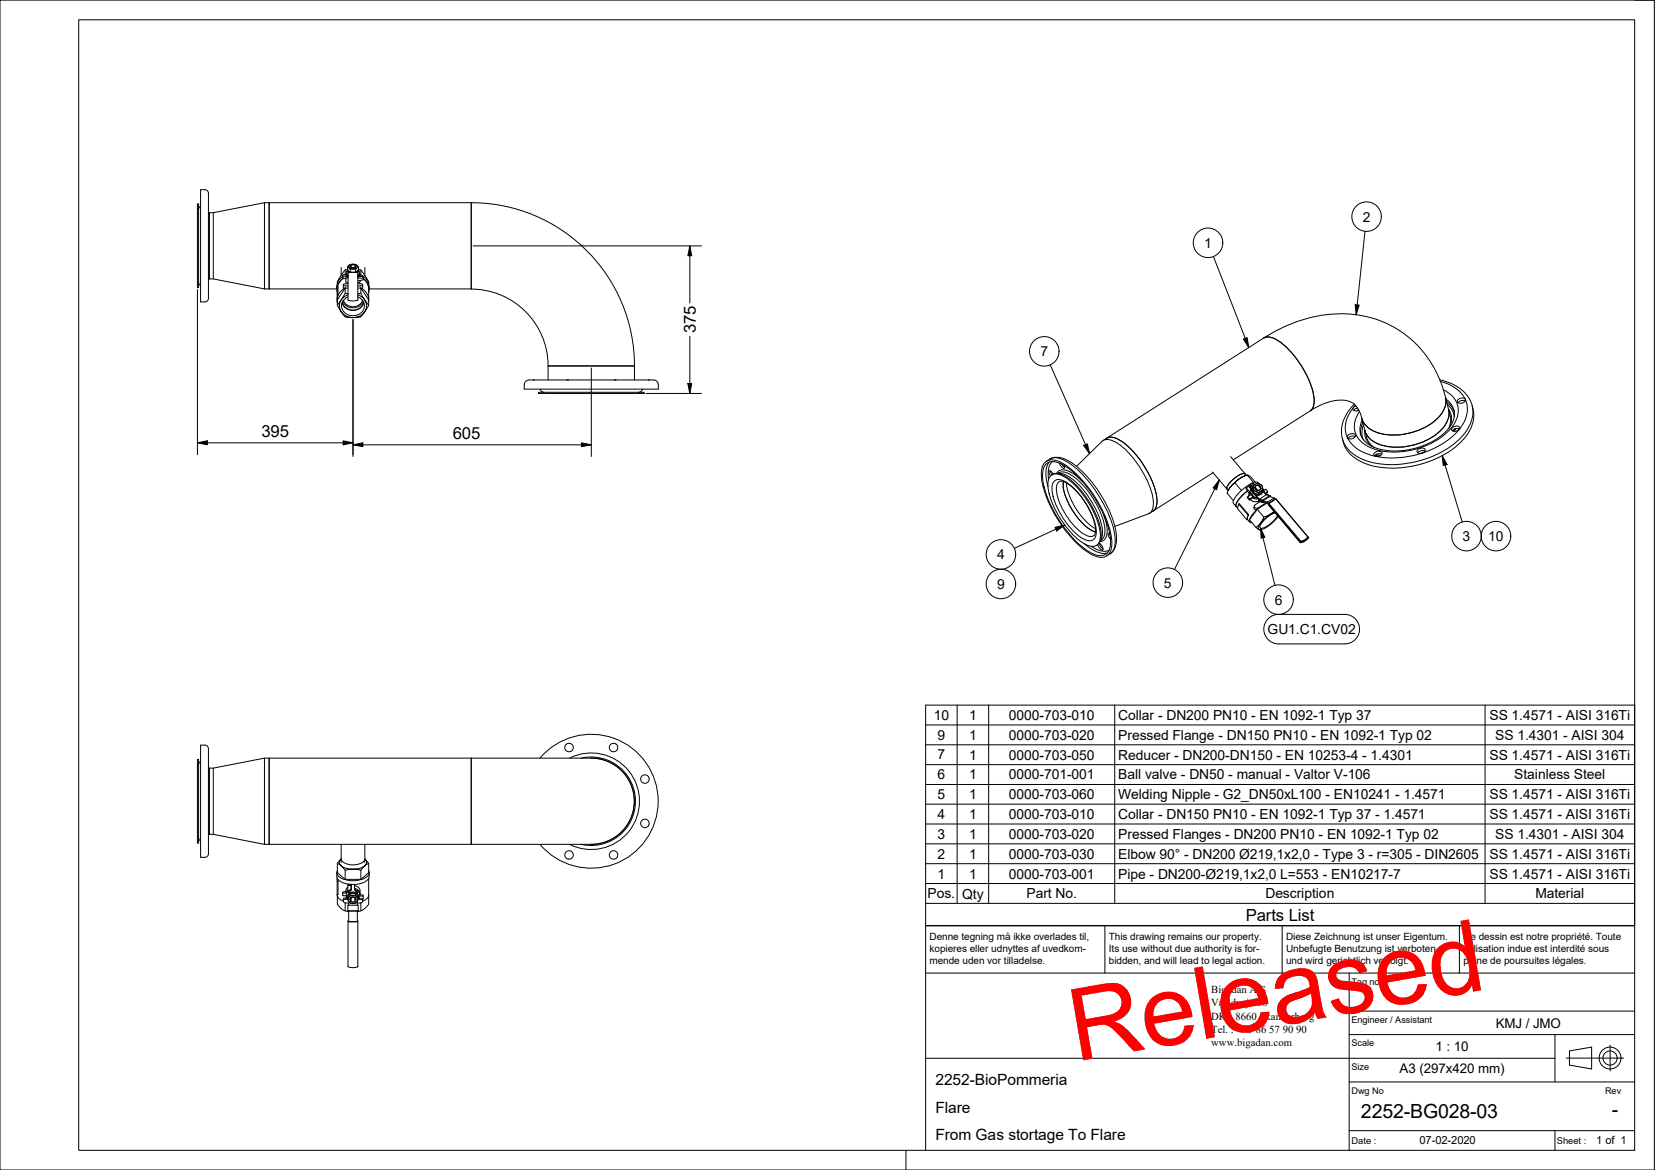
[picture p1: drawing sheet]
<svg xmlns="http://www.w3.org/2000/svg" width="420mm" height="297mm" viewBox="0 0 420 297" stroke-linecap="round" stroke-linejoin="round" font-family="sans-serif">
<!-- layer: Visible -->
<g fill="none" stroke="#000" stroke-width=".25">
<path d="M50.1 51.8h.3v21.2h-.3zM50.9 52.4l-.5 .7M52 48.2a.91 .91 0 0 1 .9 .9v26.7M52 48.2h-1.1v28.5h1.1M52.9 54h1.2M53.1 54v16.8M54.1 54v16.8M67.1 51.5h1.2v21.8h-1.2M67.1 51.5v21.8M67.1 51.5l-13 2.5M119.6 51.5a41.5 41.5 0 0 1 41.5 41.4M119.6 51.5h-51.3v21.8h17.2"/>
<path d="M119.6 51.5v21.8M50.4 71.7l.5 .7M52.9 75.7a.91 .91 0 0 1-.9 1M52.9 70.8h.2M53.1 70.8h1l13 2.5M85.6 75.7v1.8M85.6 76.8h.1M85.6 74.7h.2M85.8 74.7l-.2 1M85.8 74.7v-1.9h-.2v2.9M86.6 76.1a2.66 2.66 0 0 0 0 3l-.6-.9a.96 .96 0 0 1 .3-1.5zM86.6 67.9v2"/>
<path d="M86.9 76.9a2.92 2.92 0 0 0 2.7 1.9 2.92 2.92 0 0 0 2.8-1.9M86.9 76.7a2.84 2.84 0 0 0 2.7 2 2.84 2.84 0 0 0 2.7-2M87 76.5a2.91 2.91 0 0 0 2.6 1.6 2.91 2.91 0 0 0 2.6-1.6M87.1 70.6a3.4 3.4 0 0 0-1.5 3.6M87.2 72.3v.9l.5-.1a3.4 3.4 0 0 0-2.1 3.3M87.2 76.2a2.59 2.59 0 0 0 2.4 1.7 2.59 2.59 0 0 0 2.4-1.7M87.2 70.6a3.4 3.4 0 0 0-1.5 2.2M87.6 68.5l.1 1.3 .2-.2M87.6 73.1l-2 3M87.6 73.1h.7M87.6 73.1v1.4M87.8 70.8v.8l.5 .3"/>
<path d="M87.8 70.1v.7l-.8-.2v-.5a3.5 3.5 0 0 0-1.5 3.3M87.8 70.1l.5 .5M88 69.5l-.2 .3h-.8v.3h.8M88.2 68.5a1.61 1.61 0 0 0-1.3 1l-1.3 2v.5M88.2 68.5l.2 .7M88.2 67.8a1.78 1.78 0 0 1 2.8 0M88.2 67.8l.7 .6M88.2 68.5l.7 .6M88.2 68.8l-.2 .1v.9M88.2 67.8v.7M88.2 68.5h.1M88.3 69.9l-.3-.1v.4l.3 .1"/>
<path d="M88.3 70v.1M88.3 76.1l1 .3 1.5-.3M88.3 72l-.9 .1a.23 .23 0 0 0-.2 .2 .23 .23 0 0 0 .2 .2l.9 .1M88.3 75.4a2.44 2.44 0 0 0-1.5 2.8 2.44 2.44 0 0 0 2.5 1.9 2.57 2.57 0 0 0 2.6-.9 2.57 2.57 0 0 0 .2-2.8l-1.3-1M88.3 74.6l-.7-.1-1 1.6 .6-.6 1.1-.6M88.3 68.6v.2l.5 .3M88.3 69.5v1M88.5 67.5a1.6 1.6 0 0 1 2.3 .2 1.48 1.48 0 0 1-2.4 0zM88.5 69.2l-.2 .1v6.8M88.5 69.2h2.2M88.9 68.4l.7-.1 .7 .1M88.9 69.1h.3"/>
<path d="M88.9 68.4v.7M89.1 68v-.7h.3h.7v.7M89.1 67.8h1M89.1 67.5l-.2 .2 .2 .3M89.1 67.4a.32 .32 0 0 0-.3 .3 .32 .32 0 0 0 .3 .3M89.1 68h1M90.1 67.5l.2 .2-.2 .3M90.1 67.4a.32 .32 0 0 1 .3 .3 .32 .32 0 0 1-.3 .3M90.3 69.1h-.3M90.3 68.4v.7M90.7 69.2l.1 6.9M90.8 74.6l.8-.1 2 3-1.4 2.2a1.5 1.5 0 0 1-1.9 .9h-1.4a2.09 2.09 0 0 1-2.3-1.5 3.6 3.6 0 0 0 3.6 1.5 3.6 3.6 0 0 0 2.8-2.6 2.99 2.99 0 0 0-2.2-3.1"/>
<path d="M90.8 72h.7a.3 .3 0 0 1 .4 .1 .3 .3 0 0 1 0 .4l-1.1 .1M90.8 69.5v1M90.8 73.1h.8M90.9 69.9l.3-.1v.4l-.3 .1M90.9 70l-.1 .1M91 68.5a1.27 1.27 0 0 1 1.2 .9l1.3 1.9 .1 .7M91 68.6l-.2 .6M91 68.4l-.1 .4-.5 .3M91 67.8l-.7 .6M91 68.5l-.7 .6M91 68.8l.2 .1v.9M91 67.8v.7"/>
<path d="M91.2 69.5l.2 .7h.8v.4h-1.4M91.3 69.6a3.7 3.7 0 0 1 2.4 3.8M91.4 71.2v.4l-.6 .3M91.4 69.9v.3M91.6 74.5v-1.4l2 3v1.4M91.6 68.5v1.3M92.1 72.3v.9l-.6-.1a3.4 3.4 0 0 1 2.1 3.3M92.2 70.7a3.3 3.3 0 0 1 1.4 3.5M92.2 70.8a3.1 3.1 0 0 1 1.4 2.6v2.7M92.2 70.6v.5l-1.4 .2M92.6 67.9v2M93.7 73.3h25.9"/>
<path d="M119.6 73.4a19.5 19.5 0 0 1 19.5 19.5M133.3 97l1-.5h31.6a1.21 1.21 0 0 1 1.2 1.2v1.1h-34v-1.1zM135.4 96.5h.2M136.7 99.6h26.8v.3h-26.8zM137.1 98.8a1.08 1.08 0 0 0 1.1 .8M139.1 92.9h22M139.1 92.9v3.6M143.8 96.5h.5M156 96.5h.4M161.1 92.9v3.6M163.1 98.8a1.08 1.08 0 0 1-1 .8M164.6 96.5h.2"/>
<path d="M365.5 96.4a10.1 10.1 0 0 1 8.3 6.7 9 9 0 0 1-3.3 9.5 25.3 25.3 0 0 1-23.7 5.2 8.6 8.6 0 0 1-3.9-14.2l.9-1M265.2 117.5a3.2 3.2 0 0 1 4.2-.1 28.5 28.5 0 0 1 10.4 12 17 17 0 0 1 2.3 9.9 2.76 2.76 0 0 1-4.2 1.8 25.4 25.4 0 0 1-10.2-10.6 21.1 21.1 0 0 1-3.3-11l.3-1.2zM265.6 117.1l.9-.5a4.4 4.4 0 0 1 4.9 .5 29.5 29.5 0 0 1 12 18.8 4.6 4.6 0 0 1-1.6 4.7l-.8 .5M265.7 117.7a3.9 3.9 0 0 1 4.4 .4 29.9 29.9 0 0 1 11.8 18.4 4.3 4.3 0 0 1-1.3 4.3 4.4 4.4 0 0 1-4.3-.8 30.2 30.2 0 0 1-11.5-18l-.1-.5a4.5 4.5 0 0 1 1-3.8zM266.7 119.6l.4 .9M268.9 117.6l.6 1a.42 .42 0 0 0 .8 .2l-.1-.6M269.6 117.8l.7 .8M273.3 118.4l6.4-6.3a2.59 2.59 0 0 1 3.3 0 22.2 22.2 0 0 1 8.5 10.4l1.1 3.2a4.8 4.8 0 0 1-.7 4.5l-8.9 3.4M281 111.2l39.8-25.4a3.9 3.9 0 0 1 3.9 .8 23.5 23.5 0 0 1 8.9 14.8 3.3 3.3 0 0 1-.9 2.9l-19.6 12.4M281 111.2a3.9 3.9 0 0 1 3.8 .9 23.7 23.7 0 0 1 8.9 14.7 3 3 0 0 1-1 2.9M281 111.2l-1 .6M307.8 119.8l3.7 4.4"/>
<path d="M312.4 115.9l3.7 4.4M342.1 110.6l.6-.4a.85 .85 0 0 1 1.4 .5 1.19 1.19 0 0 1-2.1 .2zM344 110.9a1.49 1.49 0 0 0-1.8 .4M344.2 103a.71 .71 0 0 0-.7 .9 .71 .71 0 0 0 1.1 .4l.4-.1M344.6 103.6l-.5 .1-.4 .5M344.8 104l-.3 .3M345.7 106.2l.8 3M346.5 109.2a4.5 4.5 0 0 0 1.8 4.1M346.5 109.2l.4 1.7M348.9 115h.1a1.08 1.08 0 0 1 1.9 .2 1.26 1.26 0 0 1-2.2 .2zM349.2 115.5l.8 .4M350.8 115.3l-.5-.1a1.42 1.42 0 0 0-1.3 .6"/>
<path d="M360 114.2l.6-.4a.75 .75 0 0 1 .8 0 .75 .75 0 0 1 .4 .7 1.27 1.27 0 0 1-2.1 .2zM361.8 114.5h-1.1l-.7 .5M367 100.9a6.7 6.7 0 0 1-3.3 6.4 15.9 15.9 0 0 1-15.2 2 5.2 5.2 0 0 1-2.8-3.1M367 100.9a27.1 27.1 0 0 0-32.1-20.7 39.4 39.4 0 0 0-14.1 5.6 3.9 3.9 0 0 1 3.9 .8 23.5 23.5 0 0 1 8.9 14.8 3.3 3.3 0 0 1-.9 2.9 12.7 12.7 0 0 1 9.2-2.6 5.3 5.3 0 0 1 3.8 4.5M367 100.9l.7 3.1M367.7 104a6.3 6.3 0 0 1-2.8 6 16.3 16.3 0 0 1-15.2 2.6 5.1 5.1 0 0 1-3.2-3.4M367.7 103.9a4.4 4.4 0 0 1 .4 4.5M367.7 104l.5 1.6M368.7 108.6l.5-.3a.82 .82 0 0 1 .9-.2 .82 .82 0 0 1 .5 .8 1.2 1.2 0 0 1-2.1 .1zM369.1 104.2a6.4 6.4 0 0 1-2.8 6.1 18.7 18.7 0 0 1-17.9 3.1l-1.1-.6a4.6 4.6 0 0 1-1.9-2.7M369.6 108.8l-.4 .7M370.2 101.4l.9-.4a.66 .66 0 0 1 .9 .6 .66 .66 0 0 1-.7 .7 .87 .87 0 0 1-1.3-.5z"/>
<path d="M370.3 108.8l-.2 .5M370.5 108.9l-.1 .3M370.5 108.9l-.1-.1a1.72 1.72 0 0 0-1.7 .6M372 101.8l-.1-.1a1.47 1.47 0 0 0-1.7 .6M266.8 120.7a3.1 3.1 0 0 1 3.6 .4 22.7 22.7 0 0 1 9 14.7 2.69 2.69 0 0 1-1.4 2.8 5.7 5.7 0 0 1-4.7-2 23 23 0 0 1-7.2-13.1 3.6 3.6 0 0 1 .7-2.8zM267 120.6a2.96 2.96 0 0 1 3.6 .4 22.3 22.3 0 0 1 9 14.5 2.85 2.85 0 0 1-1.2 3M267.4 120.3l-.2-.3a.51 .51 0 0 0-.4-.4 .51 .51 0 0 0-.5 .1l.4 1.1M268.7 120l-.1 .2M268.9 122.2a2.56 2.56 0 0 1 2.6 .9 17.9 17.9 0 0 1 6.6 11.5l-.1 .8-.3 .6M270 122.3a13.7 13.7 0 0 0 3.5 9l2.7 2.8 1.9 .9M270.7 122.6a17 17 0 0 0 7.4 11.6M279.1 137.9l.7 .8a.64 .64 0 0 1 0 1l-.6-.4-.5-1.1"/>
<path d="M279.1 137.9l.3 .9 .6 .6M279.6 137.1l-.2 .1M281.8 135.8v-.1a.24 .24 0 0 0-.3-.3 .24 .24 0 0 0-.2 .3l.6 1.2M292.7 129.7l-.9 .6M308 120l-15.3 9.7M311.5 124.2l.3 .3M311.7 124.6l.6-.9-.8 1.5 1.6 1.9M313.5 122.6l1.7 1.9M314.5 128l2.4 2.8-.4 1.1-2.3-2.8zM314.5 128l.1-.1 2.4 2.8M316.1 120.4a1.11 1.11 0 0 0-1.5 .2 6.2 6.2 0 0 0-3.2 3.4l.2 .3M316.4 120.7a.99 .99 0 0 0-1.7-.2 6.7 6.7 0 0 0-3.3 3.5l.1 .2"/>
<path d="M316.4 123.9l-.1 .2 .8 1.2M316.7 131.9h-.2M316.7 131.9l.5 .6M316.7 124.6a6.8 6.8 0 0 0-3 3.8l.4 .4M316.7 124.7a6.1 6.1 0 0 0-2.9 3.8l.4 .4M316.7 126.1v.3l.5 .5 .6-.3 .1-.3M317 130.7l-.3 1.2M317 130.7l-.1 .1M317.1 125.2l-.1 .7M317.2 124.8l.2 .9-.7 .4 .5 .6 .7-.4M317.2 124.8l-.1 .5M317.2 126.7v.2"/>
<path d="M317.4 126.8a1.89 1.89 0 0 0 2.1 .4M317.5 124.1l-.5-.6-.6 .4 .8 .9M317.5 124.1h.1M317.6 124.2l.2 .5M317.6 123.4l-.2-.1-.2 .4M317.6 124l-.1 .1M317.6 123.7l-.3 .1M317.6 123.3v.9l.2 .2M317.6 123.3l-.4-.3-.1 .5M317.6 123.3l-.1 1.1-.2 .5M317.7 122.8a9.3 9.3 0 0 0-4.6 4.7v.3l.7 .8M317.8 124.4l.2 .8"/>
<path d="M317.9 126.3l.6 .3h1M317.9 124l-.1 .4M317.9 122.7a1.19 1.19 0 0 1 1.8 .2M318 123.8l-.2 .6 .3 .6M318 123.8l.2 1.2M318.1 123.4a1.38 1.38 0 0 1 1.3-.6 1.38 1.38 0 0 1 1.1 1l.1 .6M318.1 123.4l.2 1.2M318.1 125l-.1 .2M318.1 123.4l-.1 .4M318.1 125.1h.1M318.1 124.9v.1M318.2 125l1.2 .5"/>
<path d="M318.2 125.1l.1 .4 .6 .2M318.2 125l-.2 .2M318.3 124.6l1.2 .6M318.3 124.6l-.1 .4M318.3 125.1h-.1M318.4 126.2l-1.1-1.3-.1 .2 1.1 1.4M318.5 128.4l-.2 .4a.53 .53 0 0 0 .3 .6 .53 .53 0 0 0 .7-.2l-1.8 2.1a.98 .98 0 0 0-.1 1.3l.4 .1M318.6 123.7v.1a.8 .8 0 0 0 .8 .8M318.6 123.7a.72 .72 0 0 0 .8 .9M318.6 123a1.12 1.12 0 0 1 1.6 .2 1.12 1.12 0 0 1-.3 1.6 1.13 1.13 0 0 1-1.5-.3 1.13 1.13 0 0 1 .2-1.5zM318.6 123.7h.1M318.6 125.6l1.1 1.3"/>
<path d="M318.6 123l-.7-.4-.7 .4M318.7 122.4l-1-1.1a1.3 1.3 0 0 0-2-.3l-1.7 1-1.7 1.7 .7-.7a8.1 8.1 0 0 1 3.7-2.4l1.6 1.9M318.7 123.7l.6 .7M318.9 133.9l1.1-1.1-.1 .2a1.11 1.11 0 0 0-.3 1.4zM318.9 125.7l.8 1M319.1 126.2h-.7l-.1 .3 1-.1M319.2 129.3l1.6 2M319.3 124.4l.1 .2M319.4 123.2a.81 .81 0 0 1 .7 .9M319.4 123.2l-.6 .1-.2 .4M319.4 123.2h.1M319.4 123.2l-.5 .1-.2 .4"/>
<path d="M319.4 123.2l.6 .7M319.5 123.3l.5 .6M319.5 125.2l-.1 .3M319.7 126.9l-.2 .4 .1 .1 .1-.3M319.7 126.9h.1M319.7 126.9l.1 .3M319.8 127.2l.9 .4M319.8 127.3l-.2 .1M319.9 127.3l-1.2 .8a.54 .54 0 0 0-.1 .8 .54 .54 0 0 0 .8 .1l2-1.4M320 123.9l-.1 .4-.6 .1M320 123.9l.1 .2M320.1 124.1l-.4 .5h-.3"/>
<path d="M320.3 127.5h.1M320.6 124.5a1.34 1.34 0 0 1-1 1.1 1.34 1.34 0 0 1-1.4-.5M320.6 124.7a1.3 1.3 0 0 1-1.7 1M320.6 124.3l.3 .4M320.6 124.1l.3 .3M320.6 124.7l.8 .9M320.6 124.2v.2M320.6 127.1l1.1 .4 .4 .3M320.6 124.4l-1.1 .8M320.6 124.4l-.2 .6-1 .5M320.8 124.9l.1-.2-.1 .3M320.8 124.5l.6-.3 .4 .5-.7 .6"/>
<path d="M320.8 131.3l1.8-.8-1.2 .8-1.4 1.5zM321.5 125.2l.4 .4M321.7 127.7l-2.5 1.6-2 2.6 1.7 2M321.8 124.7v.3l-.6 .4M322 128v.1l8.1 9.6a2.37 2.37 0 0 0 1.9-1.1M322.4 125.8l-.8-.3-1.9 1.2v.2M322.6 126.1l-.3-.3-1.8 1.3 .1 .5 .4-.1M323.4 129.8l-.8 .7 1-.5M323.7 130.2a6.8 6.8 0 0 0-3.9 3.7 1.02 1.02 0 0 0 1.6-.1l1.8-1.4 1.1-1.5M323.8 126.8l-.3-.4-1.1-.3-1.8 1 .2 .3 1.2 .6M323.9 126.7l-1.9 1.3M323.9 126.7l8.2 9.6v.3"/>
<path d="M324.5 131.1a7.8 7.8 0 0 1-4.8 3.4l-.1-.1 .3 .2 .4-.2M332.1 136.6h-.1M50.1 192.8h.3v21.2h-.3zM50.9 193.4l-.5 .7M52 189.2a.91 .91 0 0 1 .9 .9v26.7a.91 .91 0 0 1-.9 .9M52 189.2h-1.1v28.5h1.1M52.9 195h1.2M53.1 195v16.8M54.1 195v16.8M67.1 192.5v21.9M67.1 192.5h1.2v21.9h-1.2M67.1 192.5l-13 2.5"/>
<path d="M68.3 192.5h51.3v21.9h-51.3zM119.6 192.5h30.5a10.9 10.9 0 0 1 10.9 10.9 10.9 10.9 0 0 1-10.9 11h-30.5zM137.1 192.5a17 17 0 0 1 24.7-1.4 17 17 0 0 1 0 24.7 17 17 0 0 1-24.7-1.4M143.8 188.9a1.08 1.08 0 0 0 .3 1.8 1.08 1.08 0 0 0 1.5-1.1 1.08 1.08 0 0 0-1.7-.8l-.1 .1M144.6 192.5a12.3 12.3 0 0 1 17.7 10.9 12.3 12.3 0 0 1-17.7 11M147.5 192.5a11.2 11.2 0 0 1 13.8 10.9 11.2 11.2 0 0 1-13.8 11M156.4 188.9a1.08 1.08 0 0 1-.3 1.8 1.08 1.08 0 0 1-1.5-1.1 1.08 1.08 0 0 1 1.7-.8l.1 .1M164.6 197.2a1.08 1.08 0 0 0-1.8 0 1.08 1.08 0 0 0 .7 1.6 1.08 1.08 0 0 0 1.3-1.2M164.6 197.1l.2 .5M50.4 212.7l.5 .8M52.9 211.8h.2M53.1 211.8h1l13 2.6"/>
<path d="M85.6 219.2v2.4l2 1.7h4l2-1.7v-2.4M86.4 218.3l.2-.2a1.04 1.04 0 0 0 0 1.7l-.3-.3a.42 .42 0 0 1-.5-.3 .42 .42 0 0 1 .2-.5zM86.6 219.8l1.3 .7 2.9 .3a1.03 1.03 0 0 0 1.4-.6l.4-.4-.2 .1a9.2 9.2 0 0 1-4.2 .9l-.6 .1zM86.6 218a2.26 2.26 0 0 0 2.3 1.5l2-.1a1.85 1.85 0 0 0 1.7-1.4M86.6 214.4v3.6M86.6 218.3v.6M92.6 218.3v.6M92.6 218.1l1 1.1-1 .6a1.07 1.07 0 0 0 0-1.7zM92.6 214.4v3.6M144.3 218.1a1.1 1.1 0 0 1-.7-1.7 1.1 1.1 0 0 1 1.9 .1 1.1 1.1 0 0 1-.8 1.6h-.4M156 218.1a1.1 1.1 0 0 0 .6-1.7 1.1 1.1 0 0 0-1.8 .1 1.1 1.1 0 0 0 .7 1.6h.4M164.8 209.2a1.08 1.08 0 0 0-1.3-1.2 1.08 1.08 0 0 0-.7 1.6 1.08 1.08 0 0 0 1.8 .1"/>
<path d="M164.8 209.2l-.2 .5M85.5 221.6v.9a2.94 2.94 0 0 0 3.1 2h.3M85.6 227.1a1.93 1.93 0 0 0 1.6 1.7v-.8l.8 .1M85.6 223.2l.2 .6M85.6 223.2v3.9M85.6 223v.2M85.6 223.8h.2M85.6 227.4v2.1a3.9 3.9 0 0 0 2.7 1.9M85.6 221.1a1.75 1.75 0 0 0 1.6 2.1 6.4 6.4 0 0 0 6.3-1l.2-.6-.1-.5M85.8 223.8v3.3h-.2M87 226.7v-.2l.8-.2v.4M87.6 220.9v2.4"/>
<path d="M87.6 229.2v2.1M87.8 226.7h-.8v.7h.8l.2 .4M88.1 228.3h-.4a.49 .49 0 0 0-.5 .5 .49 .49 0 0 0 .5 .5h.8M88.2 228h.1M88.2 228.3l.1 .2a1.31 1.31 0 0 0 1 .9 1.31 1.31 0 0 0 1.3-.5l.4-.6M88.3 225.2l-.4 .4-.1 .7M88.3 224.8v-.3h.8v.3M88.3 231.4v-1.6h2.6v1.6M88.3 231.3h2.6M88.3 231.4h.2M88.3 227.8a1.06 1.06 0 0 1 1.1-1.2 1.39 1.39 0 0 1 1.6 1.4M88.3 234h2.5"/>
<path d="M88.5 233.7l-.2 .1v11.5M88.5 231.3v2.7h2.2v-2.7M88.5 226.9l-.3 .7v.7M88.5 226.9a1.63 1.63 0 0 1 2.2 0M88.5 228.8v1M88.6 227.8a1.13 1.13 0 0 1 1.6-.4 1.13 1.13 0 0 1 .2 1.7 1.15 1.15 0 0 1-1.5 .1 1.15 1.15 0 0 1-.3-1.4zM88.8 226.2l-.8 .4M88.9 227.3l-.7 1M88.9 226.9l-.7 1M88.9 227.3h1.4M88.9 226.9h1.4M88.9 226.9v.4"/>
<path d="M88.9 228.1l.2 .2M89 228.1l.1 .1M89.1 227.8v1.1M89.1 228l.3-.2 .7 .2M89.1 228.8l.4 .2 .6-.2M89.1 227.9l-.2 .3 .2 .6M89.1 227.8a.62 .62 0 0 0 0 1.1M89.1 228.9l.4 .2 .6-.2M89.1 227.8l.4-.1 .6 .1M89.1 224.5l.1 .1M89.2 225.7l-1.2 .6v1.9l.2 .1M89.2 225.5l-.1-.7h-.8v1.2l-.5 .7"/>
<path d="M89.2 224.9h-.1M89.2 225.8l-.7 .8M90 225.7l1.2 .6v1.9M90 224.9a1.45 1.45 0 0 1 1.4 1.3v.9M90 225.5a1.57 1.57 0 0 1 1.4 2h.8v.7h-1M90 224.5v1.4l.7 .7v.3M90 224.5h-.8v1.4l-.7 .7v.3M90 225.8l.7 .8M90.1 227.8v1.1M90.1 228.2l.2-.1-.2 .2M90.1 227.9l.2 .3-.2 .6M90.1 227.8a.62 .62 0 0 1 0 1.1"/>
<path d="M90.3 227.3l.7 1M90.3 226.9l.7 1M90.3 226.9v.4M90.5 226.2l.7 .4M90.7 233.7l.1 11.6M90.7 226.9l.3 .5v.9M90.7 228.8v1M90.9 231.4h-.2M91.1 228.3h.4a.49 .49 0 0 1 .6 .5 .49 .49 0 0 1-.6 .5h-.8M91.2 228.2l-.2 .1M91.4 227.1l.8 .1v.3M91.6 220.9v2.4"/>
<path d="M91.6 229.2v2.1M93.6 223v4.2a1.85 1.85 0 0 1-1.5 1.6v-.6M93.6 227.4v2.1a3.9 3.9 0 0 1-2.7 1.9M93.7 221.6v.9a2.95 2.95 0 0 1-2.9 2l-.8 .1M88.3 245.3a2.35 2.35 0 0 0 2.5 0"/>
</g>
<!-- layer: Visible Narrow -->
<g fill="none" stroke="#000" stroke-width=".25">
<path d="M365.7 96.8a9.3 9.3 0 0 1 6.2 4.4M366.4 99a5.7 5.7 0 0 1 3.4 7.3 14.4 14.4 0 0 1-9.6 7.5 17.4 17.4 0 0 1-13.4-.7 5.6 5.6 0 0 1-1.7-8.6M266.4 117.3a6.4 6.4 0 0 0-.5 5.7l.2 .6M266.5 116.6a4.1 4.1 0 0 1 4.2 .5 30.2 30.2 0 0 1 11.1 14.3 12.1 12.1 0 0 1 1 8l-.5 .8-.5 .4M267.2 117.2a4.7 4.7 0 0 0-1 4.5M342.1 111.2a9.5 9.5 0 0 0 7 4.6M343.5 103.6a7.2 7.2 0 0 0-1.5 7.3M344.1 102.9l-.4 .4M345.8 106.6a5.6 5.6 0 0 0-.4 3.5M346 107.3a5.3 5.3 0 0 0-.5 3.1M346.2 107.9a5 5 0 0 0-.1 3.7M346.9 110.9a4.7 4.7 0 0 0 1.8 2.6"/>
<path d="M349.5 115.3l1 .3M360.8 115.1a23.9 23.9 0 0 1-11.3 .8M361.5 114.8l-.9 .3M367.1 101.3a5.2 5.2 0 0 1 2 2.9M367.2 102a5.2 5.2 0 0 1 2 2.5M367.4 102.6a4.8 4.8 0 0 1 1.8 3.3M368.2 105.6a4.8 4.8 0 0 1-.4 3.2M369.4 108.9l-.4 .6M370.3 109.2a19.9 19.9 0 0 1-9 5.8M372.1 101.5a7.2 7.2 0 0 1-1.5 7.4M373.8 103.1a9.5 9.5 0 0 1-4 9 25.4 25.4 0 0 1-23.3 4.8 8.4 8.4 0 0 1-5.7-5.6M267.9 121.9a3.8 3.8 0 0 1 3.9 1.3 19.3 19.3 0 0 1 6.5 11.7 1.93 1.93 0 0 1-.8 2.2 1.93 1.93 0 0 1-2.3-.2 18.2 18.2 0 0 1-7.4-9.5l-.3-1a4.6 4.6 0 0 1 .2-4.3z"/>
<path d="M268.3 120.2a2.08 2.08 0 0 1 3-.6 10.4 10.4 0 0 1 3.5 2.6M268.7 120a3.6 3.6 0 0 1 3.8 .9 22.1 22.1 0 0 1 8 13.3 3.1 3.1 0 0 1-.9 2.9M268.8 120.2a8.3 8.3 0 0 1 5.6 3.5 21 21 0 0 1 5.5 11.5l-.4 1.8M268.9 122.2a2.76 2.76 0 0 0-.6 3.1 17.5 17.5 0 0 0 7.3 10.5 2.01 2.01 0 0 0 2.1 .2M275.3 138.1l.5 .3a6.6 6.6 0 0 0 5.3 2M277.1 138.7a4.5 4.5 0 0 0 4.5 1M280.2 130.7l.6 2.1a4.6 4.6 0 0 1-.6 4.3l-.9 .4M317.4 123.3h.1M318.3 122.9l-.7 .4M319.4 129l-.1 .2M319.7 127.1h.1M319.7 126.9l.8 .3"/>
<path d="M319.7 126.7l.8 .3M319.8 127.2l.8 .3M321.5 125.6l.8 .2M322 128l8.1 9.7-8.1-9.6M322.2 127.8l8 9.6 .9-.3 .9-.8M323.5 126.4l-1.8 1.1M323.7 126.6l-1.7 1.1M323.9 126.7l8.1 9.6M330.1 137.7h.1M330.2 137.5l.1 .1zM330.2 137.7v.1M330.3 137.6l-.1 .1"/>
<path d="M332 136.3h.1M332 136.3l.1 .2M332 136.6l-.6 .6-1.2 .5M332 136.6h.1M332.1 136.5l-.9 .8-.9 .3M332.1 136.5l-.1 .1M332.1 136.6h-.1M332.1 136.4v.1"/>
</g>
<!-- layer: Symbol -->
<g fill="none" stroke="#000" stroke-width=".25">
<path d="M346.5 58.7l-2.2 21.2M308.1 65.1l8.9 23.2M344 77.4l1.1 .1-.8 2.4zM266.6 92.6l10 22.6M315.7 86.1l.9-.4 .4 2.6zM275.1 113.1l1-.4 .5 2.5zM366.1 115.6l1.3 2.3-1 .3zM366.1 115.6l5.1 16.9M267.8 133.9l2.5-.6-2 1.5zM270.3 133.3l-12.8 5.9M309.5 121.9l-.6 2.4-.9-.4zM309.5 121.9l-11.3 22.7"/>
<path d="M320 134.1l1.1 2.3-.9 .2zM320 134.1l3.7 14.5M324.6 156a3.7 3.7 0 0 0-3.8 3.7 3.7 3.7 0 0 0 3.8 3.8M324.6 156h16.8a3.7 3.7 0 0 1 3.7 3.7 3.7 3.7 0 0 1-3.7 3.8h-16.8M243 179v50.3M251 179v50.3M283 179v50.3M377 179v50.3M235 184.1h180M235 189.1h180M235 194.1h180M235 199.2h180"/>
<path d="M235 204.2h180M235 209.2h180M235 214.2h180M235 219.3h180M235 224.3h180v-45.3h-180v50.3M235 229.3v5.7h180v-5.7M415 224.3v5h-180"/>
<circle cx="346.9" cy="55" r="3.7"/>
<circle cx="306.7" cy="61.6" r="3.7"/>
<circle cx="265.1" cy="89.2" r="3.7"/>
<circle cx="372.3" cy="136.1" r="3.7"/>
<circle cx="379.8" cy="136.1" r="3.7"/>
<circle cx="254.1" cy="140.8" r="3.7"/>
<circle cx="254.1" cy="148.3" r="3.7"/>
<circle cx="296.5" cy="147.9" r="3.7"/>
<circle cx="324.6" cy="152.2" r="3.7"/>
</g>
<!-- layer: Border -->
<path d="M0 0h420v297h-420zM20 5h395v287h-395zM415 0h5M230 292v5" fill="none" stroke="#000" stroke-width=".25"/>
<!-- layer: Title -->
<g fill="none" stroke="#000" stroke-width=".25">
<path d="M280.5 235v12M325.5 235v12M370.5 235v12M415 235h-180v57M235 247h180M342.5 256.7h72.5M342.5 247v45M235 268.7h159.8M342.5 274.7h72.5M342.5 262.7h72.5M394.8 262.7v12M397.6 268.6h14.6"/>
<path d="M398.4 266.8l5.7-1v5.6l-5.7-1zM408.8 265.3v6.6M342.5 287h72.5M394.8 287v5"/>
<circle cx="408.7" cy="268.6" r="2.77"/>
<circle cx="408.7" cy="268.6" r="1.8"/>
</g>
<!-- layer: Dimension -->
<g fill="none" stroke="#000" stroke-width=".25">
<path d="M50.1 73.5v41.9M120.1 62.4h58M175.1 62.4l.5 2.5h-1zM175.1 62.4v14.5M89.6 81.1v34.8M150.1 93.4v22.5M164 99.9h14.1M174.6 97.4h1l-.5 2.5zM175.1 85.4v14.5M50.1 112.4l2.5-.5v1zM50.1 112.4h39.5M87.1 111.9l2.5 .5-2.5 .5z"/>
<path d="M89.6 112.9l2.5-.5v1zM89.6 112.9h60.5M147.6 112.4l2.5 .5-2.5 .5z"/>
</g>
<g fill="#000">
<path d="M175.1 62.4l.5 2.5h-1z" fill-rule="evenodd"/>
<path d="M174.6 97.4h1l-.5 2.5z" fill-rule="evenodd"/>
<path d="M50.1 112.4l2.5-.5v1z" fill-rule="evenodd"/>
<path d="M87.1 111.9l2.5 .5-2.5 .5z" fill-rule="evenodd"/>
<path d="M89.6 112.9l2.5-.5v1z" fill-rule="evenodd"/>
<path d="M147.6 112.4l2.5 .5-2.5 .5z" fill-rule="evenodd"/>
</g>
<!-- layer: Symbol -->
<g fill="#000">
<path d="M344 77.4l1.1 .1-.8 2.4z" fill-rule="evenodd"/>
<path d="M315.7 86.1l.9-.4 .4 2.6z" fill-rule="evenodd"/>
<path d="M275.1 113.1l1-.4 .5 2.5z" fill-rule="evenodd"/>
<path d="M366.1 115.6l1.3 2.3-1 .3z" fill-rule="evenodd"/>
<path d="M267.8 133.9l2.5-.6-2 1.5z" fill-rule="evenodd"/>
<path d="M309.5 121.9l-.6 2.4-.9-.4z" fill-rule="evenodd"/>
<path d="M320 134.1l1.1 2.3-.9 .2z" fill-rule="evenodd"/>
</g>
<text font-size="25.5" fill="#f00" x="273" y="269.6" transform="rotate(-10 273 269.6)">Released</text>
<g font-size="5">
<text x="345.5" y="283.8">2252-BG028-03</text>
<text x="409.2" y="283.3">-</text>
</g>
<g font-size="4.2">
<text x="176.6" y="84.7" transform="rotate(-90 176.6 84.7)">375</text>
<text x="66.4" y="110.9">395</text>
<text x="114.9" y="111.4">605</text>
<text x="316.3" y="233.7">Parts List</text>
</g>
<g font-size="3.9">
<text x="237.5" y="275.5">2252-BioPommeria</text>
<text x="237.5" y="282.5">Flare</text>
<text x="237.5" y="289.5">From Gas stortage To Flare</text>
</g>
<g font-size="3.5">
<text x="345.9" y="56.2">2</text>
<text x="305.7" y="62.9">1</text>
<text x="264.2" y="90.4">7</text>
<text x="371.3" y="137.4">3</text>
<text x="377.8" y="137.4">10</text>
<text x="253.1" y="142">4</text>
<text x="253.1" y="149.5">9</text>
<text x="295.5" y="149.2">5</text>
<text x="323.6" y="153.5">6</text>
<text x="321.8" y="161">GU1.C1.CV02</text>
<text x="237.1" y="182.8">10</text>
<text x="246" y="182.8">1</text>
<text x="256.1" y="182.8">0000-703-010</text>
<text x="283.9" y="182.8">Collar - DN200 PN10 - EN 1092-1 Typ 37</text>
<text x="378.1" y="182.8">SS 1.4571 - AISI 316Ti</text>
<text x="238" y="187.8">9</text>
<text x="246" y="187.8">1</text>
<text x="256.1" y="187.8">0000-703-020</text>
<text x="283.9" y="187.8">Pressed Flange - DN150 PN10 - EN 1092-1 Typ 02</text>
<text x="379.6" y="187.8">SS 1.4301 - AISI 304</text>
<text x="238" y="192.8">7</text>
<text x="238" y="197.9">6</text>
<text x="246" y="192.9">1</text>
<text x="246" y="197.9">1</text>
<text x="256.1" y="192.9">0000-703-050</text>
<text x="256.1" y="197.9">0000-701-001</text>
<text x="283.9" y="192.9">Reducer - DN200-DN150 - EN 10253-4 - 1.4301</text>
<text x="283.9" y="197.9">Ball valve - DN50 - manual - Valtor V-106</text>
<text x="378.1" y="192.9">SS 1.4571 - AISI 316Ti</text>
<text x="384.4" y="197.9">Stainless Steel</text>
<text x="238" y="202.9">5</text>
<text x="246" y="202.9">1</text>
<text x="256.1" y="202.9">0000-703-060</text>
<text x="283.9" y="202.9">Welding Nipple - G2_DN50xL100 - EN10241 - 1.4571</text>
<text x="378.1" y="202.9">SS 1.4571 - AISI 316Ti</text>
<text x="238" y="207.9">4</text>
<text x="246" y="208">1</text>
<text x="256.1" y="208">0000-703-010</text>
<text x="283.9" y="208">Collar - DN150 PN10 - EN 1092-1 Typ 37 - 1.4571</text>
<text x="378.1" y="208">SS 1.4571 - AISI 316Ti</text>
<text x="238" y="213">3</text>
<text x="246" y="213">1</text>
<text x="256.1" y="213">0000-703-020</text>
<text x="283.9" y="213">Pressed Flanges - DN200 PN10 - EN 1092-1 Typ 02</text>
<text x="379.6" y="213">SS 1.4301 - AISI 304</text>
<text x="238" y="218">2</text>
<text x="246" y="218">1</text>
<text x="256.1" y="218">0000-703-030</text>
<text x="283.9" y="218">Elbow 90° - DN200 Ø219,1x2,0 - Type 3 - r=305 - DIN2605</text>
<text x="378.1" y="218">SS 1.4571 - AISI 316Ti</text>
<text x="238" y="223">1</text>
<text x="246" y="223">1</text>
<text x="256.1" y="223">0000-703-001</text>
<text x="283.9" y="223.1">Pipe - DN200-Ø219,1x2,0 L=553 - EN10217-7</text>
<text x="378.1" y="223.1">SS 1.4571 - AISI 316Ti</text>
<text x="235.5" y="228.1">Pos.</text>
<text x="244.3" y="228.1">Qty</text>
<text x="260.6" y="228.1">Part No.</text>
<text x="321.3" y="228.1">Description</text>
<text x="389.8" y="228.1">Material</text>
</g>
<g font-size="3.4">
<text x="379.8" y="260.9">KMJ / JMO</text>
<text x="364.4" y="266.9">1 : 10</text>
<text x="355.3" y="272.5">A3 (297x420 mm)</text>
</g>
<g font-size="2.8">
<text x="360.3" y="290.5">07-02-2020</text>
<text x="405.3" y="290.5">1 of 1</text>
</g>
<g font-size="2.7">
<text x="307.5" y="252">Bigadan A/S</text>
<text x="307.5" y="255.5">Vroldvej 168</text>
<text x="307.5" y="262.3">Tel. : +45</text>
<text x="307.5" y="258.9">DK - 8660 Skanderborg</text>
<text x="318.9" y="262.3">86</text>
<text x="322.2" y="262.3">57</text>
<text x="325.7" y="262.3">90</text>
<text x="329.1" y="262.3">90</text>
<text x="307.5" y="265.7">www.bigadan.com</text>
</g>
<g font-size="2.5">
<text x="236" y="238.5">Denne tegning må ikke overlades til,</text>
<text x="281.5" y="238.5">This drawing remains our property.</text>
<text x="326.5" y="238.5">Diese Zeichnung ist unser Eigentum.</text>
<text x="371.5" y="238.5">Ce dessin est notre propriété. Toute</text>
<text x="236" y="241.6">kopieres eller udnyttes af uvedkom-</text>
<text x="236" y="244.8">mende uden vor tilladelse.</text>
<text x="281.5" y="244.8">bidden, and will lead to legal action.</text>
<text x="281.5" y="241.6">Its use without due authority is for-</text>
<text x="326.5" y="241.6">Unbefugte Benutzung ist verboten</text>
<text x="326.5" y="244.8">und wird gerichtlich verfolgt.</text>
<text x="371.5" y="241.6">utilisation indue est interdité sous</text>
<text x="371.5" y="244.8">peine de poursuites légales.</text>
</g>
<g font-size="2.4">
<text x="343.1" y="290.4">Date :</text>
<text x="395.2" y="290.4">Sheet :</text>
</g>
<g font-size="2.3">
<text x="343.1" y="250">Tag no.</text>
<text x="343.1" y="259.7">Engineer / Assistant</text>
<text x="343.1" y="265.7">Scale</text>
<text x="343.1" y="271.7">Size</text>
<text x="343.1" y="277.7">Dwg No</text>
<text x="407.5" y="277.7">Rev</text>
</g>
</svg>
